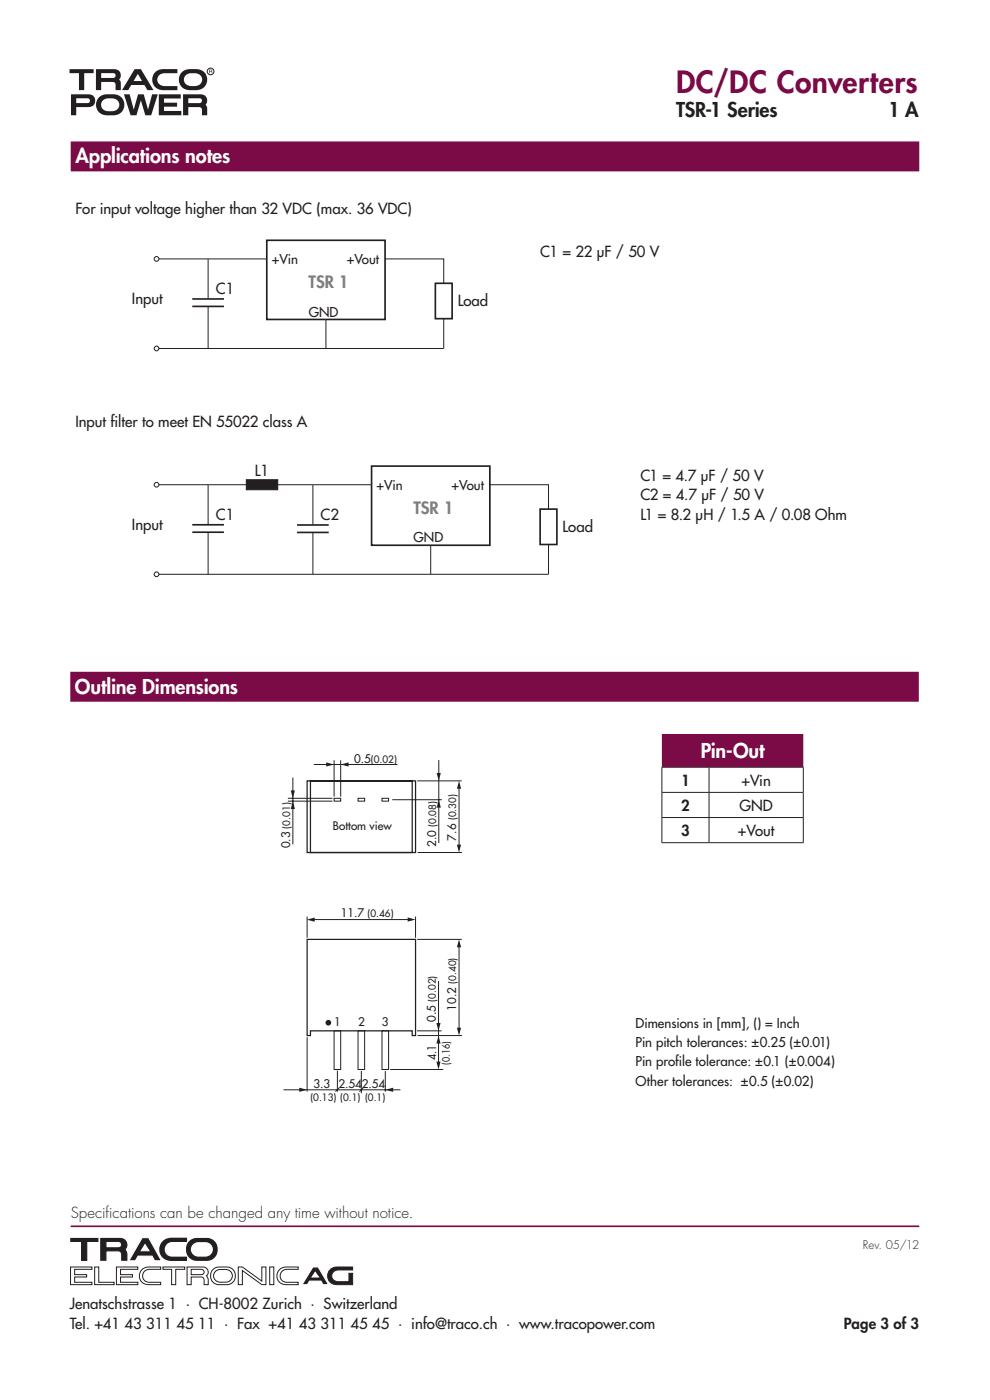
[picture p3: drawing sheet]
<svg xmlns="http://www.w3.org/2000/svg" width="210mm" height="297mm" viewBox="0 0 210 297" stroke-linecap="round" stroke-linejoin="round" font-family="sans-serif">
<g fill="#231f20">
<path d="M33.1 15.2l1-.5h3.5v.8h-2.6a1.38 1.38 0 0 0-1.6 1.4 1.38 1.38 0 0 0 1.6 1.4h2.6v.8h-2.9a2.25 2.25 0 0 1-2.3-1.4 2.25 2.25 0 0 1 .7-2.5z"/>
<path d="M38.7 15.2a2.25 2.25 0 0 0-.6 2.5 2.25 2.25 0 0 0 2.2 1.4 3.3 3.3 0 0 0 3.2-.8 2.24 2.24 0 0 0 .2-2.4 2.24 2.24 0 0 0-2.1-1.2 3.8 3.8 0 0 0-2.9 .5zM39.3 16.1a2.66 2.66 0 0 1 3.3 0 1.38 1.38 0 0 1 .1 1.5 1.38 1.38 0 0 1-1.4 .7 1.91 1.91 0 0 1-2.2-1v-.8z"/>
<path d="M21.1 20.5a2.25 2.25 0 0 0-.6 2.6 2.25 2.25 0 0 0 2.3 1.4 3.3 3.3 0 0 0 3.1-.9 2.24 2.24 0 0 0 .2-2.4 2.24 2.24 0 0 0-2-1.2 3.8 3.8 0 0 0-3 .5zM21.7 21.4a2.66 2.66 0 0 1 3.4 0 1.37 1.37 0 0 1 0 1.6 1.37 1.37 0 0 1-1.4 .6 1.91 1.91 0 0 1-2.2-1v-.8z"/>
</g>
<circle cx="44.7" cy="15.2" r=".71" fill="none" stroke="#231f20" stroke-width=".21"/>
<g fill="#231f20">
<path d="M14.7 14.7h5.2v.8h-2v3.6h-1.1v-3.6h-2z"/>
<path d="M26.3 20h1.2l.9 3.2 .9-3.2h1.2l.9 3.2 .9-3.2h1.2l-1.4 4.5h-1.3l-.9-3.2-1 3.2h-1.2z"/>
<path d="M33.7 20h4.6v.9h-3.5v.9h2.8v.8h-2.8v.9h3.7v1h-4.8z"/>
<path d="M28.5 14.7l-2.6 4.4h1.3l.6-1.1h2.8l.7 1.1h1.3l-2.7-4.4zM29.2 15.7l.9 1.5h-1.8z"/>
<path d="M44.3 14.8h.7l-.1 .4 .1 .4-.2-.4h-.4v.4h-.1zM44.4 14.9v.2h.5v-.2z"/>
</g>
<g fill="#231f20">
<path d="M21.5 15.5v1h2.5a.52 .52 0 0 0 .5-.3 .52 .52 0 0 0-.2-.6zM20.4 14.7h3.8a1.32 1.32 0 0 1 1.3 .7 1.32 1.32 0 0 1-.2 1.5l.3 .4v1.8h-1.1v-.8a.69 .69 0 0 0-.7-.9h-2.3v1.7h-1.1z" fill-rule="evenodd"/>
<path d="M15.1 20v4.5h1.1v-1.8h2.5a1.36 1.36 0 0 0 1.5-1.3 1.36 1.36 0 0 0-1.5-1.4zM16.2 20.9h2.7a.52 .52 0 0 1 .2 .6 .52 .52 0 0 1-.5 .4h-2.4z" fill-rule="evenodd"/>
<path d="M38.8 20v4.5h1.1v-1.8h2.3a.66 .66 0 0 1 .6 .9v.9h1.2l-.1-1.9-.3-.4a1.32 1.32 0 0 0 .2-1.5 1.32 1.32 0 0 0-1.3-.7zM39.9 20.9h2.7a.53 .53 0 0 1 .2 .6 .53 .53 0 0 1-.5 .4h-2.4z" fill-rule="evenodd"/>
</g>
<path d="M15 260.2h180" fill="none" stroke="#7b0b46" stroke-width=".35"/>
<path d="M15 268.8h4.5v.5h-3.7v1.1h2.6v.5h-2.6v1.1h3.7v.5h-4.5zM20.1 268.8h.9v3.2h3.2v.5h-4.1zM24.7 268.8h4.5v.5h-3.6v1.1h2.5v.5h-2.5v1.1h3.6v.5h-4.5zM30.3 269.2l.6-.3 .7-.1h2.5v.5h-2.4a1.38 1.38 0 0 0-1.5 1.4 1.38 1.38 0 0 0 1.5 1.3h2.4v.5h-2.5a1.87 1.87 0 0 1-1.9-1.2 1.87 1.87 0 0 1 .6-2.1zM34.6 268.8h4.6v.5h-1.9v3.2h-.9v-3.2h-1.8zM39.7 268.8h3.3a1.14 1.14 0 0 1 1.1 .7 1.14 1.14 0 0 1-.2 1.2 2.08 2.08 0 0 1 .3 1.8h-.9v-.5a.79 .79 0 0 0-.1-.8 .79 .79 0 0 0-.9-.3h-1.7v1.6h-.9zM40.6 269.3h2.1a.57 .57 0 0 1 .6 .5 .57 .57 0 0 1-.6 .6h-2.1zM45.2 269.3a3.5 3.5 0 0 1 3.4-.4 1.89 1.89 0 0 1 1.3 2 1.89 1.89 0 0 1-1.7 1.6 3.2 3.2 0 0 1-3-.5 2.06 2.06 0 0 1 0-2.7zM45.6 269.9a2.72 2.72 0 0 1 3.4 0 1.34 1.34 0 0 1 .1 1.4 1.34 1.34 0 0 1-1.2 .7 2.21 2.21 0 0 1-2.3-.5 1.31 1.31 0 0 1 0-1.6zM50.5 268.8h.9l4.1 3v-3h.9v3.7h-.9l-4.1-3v3h-.9zM57.2 268.8h.9v3.7h-.9zM59.5 269.2l.5-.3 .7-.1h2.6v.5h-2.4a1.38 1.38 0 0 0-1.5 1.4 1.38 1.38 0 0 0 1.5 1.3h2.4v.5h-2.6a1.87 1.87 0 0 1-1.9-1.2 1.87 1.87 0 0 1 .7-2.1z" fill="none" stroke="#231f20" stroke-width=".21"/>
<path d="M70.2 269.2l.6-.3 .7-.1h3.3v.6h-3a1.26 1.26 0 0 0-1.4 1.3 1.26 1.26 0 0 0 1.4 1.2h2.2v-1.8h.8v2.4h-3.3a1.87 1.87 0 0 1-1.9-1.2 1.87 1.87 0 0 1 .6-2.1z" fill="#231f20"/>
<path d="M70.2 269.2l.6-.3 .7-.1h3.3v.6h-3a1.26 1.26 0 0 0-1.4 1.3 1.26 1.26 0 0 0 1.4 1.2h2.2v-1.8h.8v2.4h-3.3a1.87 1.87 0 0 1-1.9-1.2 1.87 1.87 0 0 1 .6-2.1z" fill="none" stroke="#231f20" stroke-width=".21"/>
<path d="M15 262.7h5.8v.6h-2.4v4.1h-1.1v-4.1h-2.3z" fill="#231f20"/>
<path d="M15 262.7h5.8v.6h-2.4v4.1h-1.1v-4.1h-2.3z" fill="none" stroke="#231f20" stroke-width=".25"/>
<path d="M34.5 263.6l1.1-.8 3.9-.1v.6h-2.9a1.71 1.71 0 0 0-1.8 1.7 1.71 1.71 0 0 0 1.8 1.7h2.9v.7h-3.1a2.31 2.31 0 0 1-2.2-1.3 2.31 2.31 0 0 1 .3-2.5z" fill="#231f20"/>
<path d="M34.5 263.6l1.1-.8 3.9-.1v.6h-2.9a1.71 1.71 0 0 0-1.8 1.7 1.71 1.71 0 0 0 1.8 1.7h2.9v.7h-3.1a2.31 2.31 0 0 1-2.2-1.3 2.31 2.31 0 0 1 .3-2.5z" fill="none" stroke="#231f20" stroke-width=".3"/>
<path d="M21.4 262.7h4a1.31 1.31 0 0 1 1.4 .8 1.31 1.31 0 0 1-.4 1.5l.1 .1a2.56 2.56 0 0 1 .4 2.2h-1.1v-.7a.93 .93 0 0 0-.2-1 .93 .93 0 0 0-.9-.2l-2.2-.1v2h-1.1zM22.5 263.3v1.4h2.6a.69 .69 0 0 0 .7-.7 .69 .69 0 0 0-.7-.7z" fill-rule="evenodd" fill="#231f20"/>
<path d="M21.4 262.7h4a1.31 1.31 0 0 1 1.4 .8 1.31 1.31 0 0 1-.4 1.5l.1 .1a2.56 2.56 0 0 1 .4 2.2h-1.1v-.7a.93 .93 0 0 0-.2-1 .93 .93 0 0 0-.9-.2l-2.2-.1v2h-1.1zM22.5 263.3h2.6a.69 .69 0 0 1 .7 .7 .69 .69 0 0 1-.7 .7h-2.6z" fill="none" stroke="#231f20" stroke-width=".25"/>
<path d="M30.2 262.6h1.3l2.7 4.9h-1.4l-.5-1h-3l-.6 1h-1.4zM30.8 264l.8 1.3h-1.7z" fill-rule="evenodd" fill="#231f20"/>
<path d="M30.2 262.6h1.3l2.7 4.9h-1.4l-.5-1h-3l-.6 1h-1.4zM30.8 264l.8 1.3h-1.7z" fill="none" stroke="#fff" stroke-width=".21"/>
<path d="M40.2 263.4a3.9 3.9 0 0 1 3.7-.7 2.31 2.31 0 0 1 2.2 2.4 2.31 2.31 0 0 1-2.2 2.3 3.9 3.9 0 0 1-3.7-.7 2.53 2.53 0 0 1 0-3.3zM40.9 263.9a3.9 3.9 0 0 1 3.5-.3 1.66 1.66 0 0 1 .8 1.9 1.66 1.66 0 0 1-1.6 1.2 2.7 2.7 0 0 1-3-.8 1.62 1.62 0 0 1 .3-2z" fill-rule="evenodd" fill="#231f20"/>
<path d="M40.2 263.4a3.9 3.9 0 0 1 3.7-.7 2.31 2.31 0 0 1 2.2 2.4 2.31 2.31 0 0 1-2.2 2.3 3.9 3.9 0 0 1-3.7-.7 2.53 2.53 0 0 1 0-3.3zM40.9 263.9a3.9 3.9 0 0 1 3.5-.3 1.66 1.66 0 0 1 .8 1.9 1.66 1.66 0 0 1-1.6 1.2 2.7 2.7 0 0 1-3-.8 1.62 1.62 0 0 1 .3-2z" fill="none" stroke="#231f20" stroke-width=".25"/>
<path d="M66.4 268.8h1.1l2.2 3.7h-1.2l-.4-.7h-2.4l-.5 .7h-1.1zM66.9 269.9l.7 1h-1.4z" fill-rule="evenodd" fill="#231f20"/>
<path d="M66.4 268.8h1.1l2.2 3.7h-1.2l-.4-.7h-2.4l-.5 .7h-1.1zM66.9 269.9l.7 1h-1.4z" fill="none" stroke="#fff" stroke-width=".21"/>
<path d="M14.9 145.7h180" fill="none" stroke="#7b0b46" stroke-width="6.3" stroke-linecap="butt"/>
<g fill="none" stroke="#231f20" stroke-width=".21">
<path d="M140.3 162.8h30.2M140.3 168.1h30.2M140.3 173.4h30.2M140.3 178.8h30.2M140.4 162.8v5.2M140.4 168.2v5.2M140.4 173.5v5.2M150.4 162.8v5.2M150.4 168.2v5.2M150.4 173.5v5.2M170.4 162.8v5.2M170.4 168.2v5.2"/>
<path d="M170.4 173.5v5.2"/>
</g>
<path d="M140.4 155.7h30v7h-30z" fill="#7b0b46"/>
<path d="M65.1 165.7h23v15.2h-23zM65.9 165.7h21.5v15.2h-21.5zM65.1 199.3h23v20.4h-.7v-1h-21.5v1h-.8z" fill="none" stroke="#231f20" stroke-width=".26"/>
<path d="M70.9 169.4h1.4v.6h-1.4zM75.9 169.4h1.4v.6h-1.4zM81 169.4h1.4v.6h-1.4zM70.9 218.7h1.4v8.2h-1.4zM75.9 218.7h1.4v8.2h-1.4zM81 218.7h1.4v8.2h-1.4z" fill="none" stroke="#231f20" stroke-width=".21"/>
<path d="M92.6 225.2h.9l-.5 1.7z" fill="#231f20"/>
<path d="M88.5 199.3h9.4M88.6 219.7h9.4M82.8 226.9h11.2" fill="none" stroke="#231f20" stroke-width=".21"/>
<g fill="#231f20">
<path d="M96.9 218h.9l-.4 1.7z"/>
<path d="M97.4 199.3l.4 1.7h-.9z"/>
</g>
<path d="M88.4 218.7h5.3M93 208.1v18.3M97.4 200.5v18.5" fill="none" stroke="#231f20" stroke-width=".21"/>
<g fill="#231f20">
<path d="M93 219.7l.5 1.7h-.9z"/>
<path d="M92.6 217h.9l-.5 1.7z"/>
<path d="M81.7 231.2l1.7-.5v.9z"/>
</g>
<path d="M60.1 231.2h24.8M65.1 220v11.6M71.6 227.1v4.5M72 230.8l-.8 .8M76.6 227.2v4.7M77 230.8l-.7 .8M81.7 227.2v4.4" fill="none" stroke="#231f20" stroke-width=".21"/>
<path d="M63.5 230.7l1.6 .5-1.6 .4z" fill="#231f20"/>
<path d="M65.1 194.5v4.4" fill="none" stroke="#231f20" stroke-width=".21"/>
<g fill="#231f20">
<path d="M86.5 194.6l1.6 .5-1.6 .4z"/>
<path d="M65.1 195.1l1.7-.4v.8z"/>
</g>
<path d="M88.5 165.7h9.4M66.1 195.1h20.6M88.1 194.5v4.4M88.6 180.9h9.4" fill="none" stroke="#231f20" stroke-width=".21"/>
<g fill="#231f20">
<path d="M96.9 179.2h.9l-.4 1.7z"/>
<path d="M97.4 165.7l.4 1.6h-.9z"/>
</g>
<path d="M83.2 169.7h10.5M93.1 161.3v17.5M97.4 166.9v13.2" fill="none" stroke="#231f20" stroke-width=".21"/>
<g fill="#231f20">
<path d="M93.1 169.7l.4 1.6h-.9z"/>
<path d="M92.6 164h.9l-.4 1.7z"/>
</g>
<path d="M61.1 169.4h9.4M61.1 170h9.4M62.1 165v14.1M70.9 161.3v7.7M72.3 161.3v7.7" fill="none" stroke="#231f20" stroke-width=".21"/>
<g fill="#231f20">
<path d="M62.1 170l.5 1.6h-.9z"/>
<path d="M61.7 167.7h.9l-.5 1.7z"/>
<path d="M72.3 162.2l1.6-.5v.9z"/>
</g>
<path d="M66.6 162.2h17.7" fill="none" stroke="#231f20" stroke-width=".21"/>
<g fill="#231f20">
<path d="M69.2 161.7l1.7 .5-1.7 .4z"/>
<circle cx="69.7" cy="217" r=".6"/>
</g>
<path d="M15 33.2h180" fill="none" stroke="#7b0b46" stroke-width="6.3" stroke-linecap="butt"/>
<path d="M56.6 51h25.1v16.8h-25.1z" fill="none" stroke="#231f20" stroke-width=".35"/>
<path d="M33.7 54.9h22.9z" fill="#fff"/>
<path d="M33.7 54.9h22.9" fill="none" stroke="#231f20" stroke-width=".21"/>
<path d="M44.1 54.9v8.5z" fill="#fff"/>
<path d="M44.1 54.9v8.5" fill="none" stroke="#231f20" stroke-width=".21"/>
<path d="M44.1 65v8.9z" fill="#fff"/>
<path d="M44.1 65v8.9" fill="none" stroke="#231f20" stroke-width=".21"/>
<path d="M40.8 63.4h6.7z" fill="#fff"/>
<path d="M40.8 63.4h6.7" fill="none" stroke="#231f20" stroke-width=".35"/>
<path d="M33.7 73.9h60.4z" fill="#fff"/>
<path d="M33.7 73.9h60.4" fill="none" stroke="#231f20" stroke-width=".21"/>
<path d="M94.1 67.6v6.3z" fill="#fff"/>
<path d="M81.7 54.9h12.4v5.2M94.1 67.6v6.3" fill="none" stroke="#231f20" stroke-width=".21"/>
<path d="M92.3 60.1h3.6v7.5h-3.6z" fill="none" stroke="#231f20" stroke-width=".35"/>
<path d="M69.1 67.8v6.1z" fill="#fff"/>
<path d="M69.1 67.8v6.1" fill="none" stroke="#231f20" stroke-width=".21"/>
<path d="M40.8 65h6.7z" fill="#fff"/>
<path d="M40.8 65h6.7M78.8 98.9h25.1v16.8h-25.1z" fill="none" stroke="#231f20" stroke-width=".35"/>
<g fill="none" stroke="#231f20" stroke-width=".21">
<circle cx="33.2" cy="54.9" r=".5"/>
<circle cx="33.2" cy="73.9" r=".5"/>
</g>
<path d="M33.7 102.8h45.1z" fill="#fff"/>
<path d="M33.7 102.8h45.1" fill="none" stroke="#231f20" stroke-width=".21"/>
<path d="M44.1 102.8v8.5z" fill="#fff"/>
<path d="M44.1 102.8v8.5" fill="none" stroke="#231f20" stroke-width=".21"/>
<path d="M44.1 112.9v8.9z" fill="#fff"/>
<path d="M44.1 112.9v8.9" fill="none" stroke="#231f20" stroke-width=".21"/>
<path d="M40.8 111.3h6.7z" fill="#fff"/>
<path d="M40.8 111.3h6.7" fill="none" stroke="#231f20" stroke-width=".35"/>
<path d="M33.7 121.8h82.7z" fill="#fff"/>
<path d="M33.7 121.8h82.7" fill="none" stroke="#231f20" stroke-width=".21"/>
<path d="M116.4 115.5v6.3z" fill="#fff"/>
<path d="M103.9 102.8h12.5v5.2M116.4 115.5v6.3" fill="none" stroke="#231f20" stroke-width=".21"/>
<path d="M114.6 108h3.5v7.5h-3.5z" fill="none" stroke="#231f20" stroke-width=".35"/>
<path d="M91.4 115.7v6.1z" fill="#fff"/>
<path d="M91.4 115.7v6.1" fill="none" stroke="#231f20" stroke-width=".21"/>
<path d="M40.8 112.9h6.7z" fill="#fff"/>
<path d="M40.8 112.9h6.7" fill="none" stroke="#231f20" stroke-width=".35"/>
<g fill="none" stroke="#231f20" stroke-width=".21">
<circle cx="33.2" cy="102.8" r=".5"/>
<circle cx="33.2" cy="121.8" r=".5"/>
</g>
<path d="M66.4 102.9v8.5z" fill="#fff"/>
<path d="M66.4 102.9v8.5" fill="none" stroke="#231f20" stroke-width=".21"/>
<path d="M66.4 113v8.9z" fill="#fff"/>
<path d="M66.4 113v8.9" fill="none" stroke="#231f20" stroke-width=".21"/>
<path d="M63 111.4h6.7z" fill="#fff"/>
<path d="M63 111.4h6.7" fill="none" stroke="#231f20" stroke-width=".35"/>
<path d="M63 113h6.7z" fill="#fff"/>
<path d="M63 113h6.7" fill="none" stroke="#231f20" stroke-width=".35"/>
<path d="M52.3 101.8h6.6v2.1h-6.6z" fill="#231f20" stroke="#231f20" stroke-width=".23"/>
<text font-size="6.3" fill="#7b0b46" x="143.4" y="19.8">DC/DC Converters</text>
<g font-size="4.2" fill="#231f20">
<text x="143.4" y="24.7">TSR-1 Series</text>
<text x="188.4" y="24.7">1 A</text>
</g>
<g font-size="4.2" fill="#fff">
<text x="16" y="34.7">Applications notes</text>
<text x="15.9" y="147.2">Outline Dimensions</text>
<text x="148.6" y="160.8">Pin-Out</text>
</g>
<g font-size="3.5" fill="#7b7c82">
<text x="65.5" y="61.1">TSR 1</text>
<text x="87.7" y="109">TSR 1</text>
</g>
<g font-size="3.2" fill="#231f20">
<text x="16" y="45.5">For input voltage higher than 32 VDC (max. 36 VDC)</text>
<text x="114.6" y="54.6">C1 = 22 µF / 50 V</text>
<text x="28" y="64.6">Input</text>
<text x="45.8" y="62.3">C1</text>
<text x="97.1" y="64.9">Load</text>
<text x="16" y="90.5">Input filter to meet EN 55022 class A</text>
<text x="54" y="101">L1</text>
<text x="135.8" y="102.1">C1 = 4.7 µF / 50 V</text>
<text x="135.8" y="106.2">C2 = 4.7 µF / 50 V</text>
<text x="28" y="112.5">Input</text>
<text x="45.8" y="110.2">C1</text>
<text x="68" y="110.3">C2</text>
<text x="119.3" y="112.8">Load</text>
<text x="135.8" y="110.2">L1 = 8.2 µH / 1.5 A / 0.08 Ohm</text>
<text x="144.5" y="166.7">1</text>
<text x="157.3" y="166.7">+Vin</text>
<text x="144.5" y="172">2</text>
<text x="156.9" y="172">GND</text>
<text x="144.5" y="177.4">3</text>
<text x="156.5" y="177.3">+Vout</text>
<text x="15" y="258.4">Specif</text>
<text x="22.4" y="258.4">ications can be changed any time without notice.</text>
<text x="14.8" y="277.7">Jenatschstrasse 1 · CH-8002 Zurich · Switzerland</text>
<text x="14.8" y="282">Tel. +41 43 311 45 11 · Fax +41 43 311 45 45 · info@traco.ch · www.tracopower.com</text>
<text x="179" y="282">Page 3 of 3</text>
</g>
<g font-size="2.8" fill="#231f20">
<text x="57.6" y="56">+Vin</text>
<text x="73.6" y="56">+Vout</text>
<text x="65.5" y="67.2">GND</text>
<text x="79.9" y="103.9">+Vin</text>
<text x="95.8" y="103.9">+Vout</text>
<text x="87.7" y="115.1">GND</text>
<text x="134.8" y="218.1">Dimensions in [mm], () = Inch</text>
<text x="134.8" y="222.2">Pin pitch tolerances: ±0.25 (±0.01)</text>
<text x="134.8" y="226.2">Pin profile tolerance: ±0.1 (±0.004)</text>
<text x="134.8" y="230.3">Other tolerances: ±0.5 (±0.02)</text>
</g>
<g font-size="2.5" fill="#231f20">
<text x="75.1" y="161.8">0.5</text>
<text x="61.6" y="180" transform="rotate(-90 61.6 180)">0.3</text>
<text x="70.6" y="176.1">Bottom view</text>
<text x="92.5" y="179.7" transform="rotate(-90 92.5 179.7)">2.0</text>
<text x="96.8" y="178.3" transform="rotate(-90 96.8 178.3)">7.6</text>
<text x="72.3" y="194.5">11.7</text>
<text x="96.8" y="214.4" transform="rotate(-90 96.8 214.4)">10.2</text>
<text x="70.9" y="217.6">1</text>
<text x="75.9" y="217.6">2</text>
<text x="81" y="217.6">3</text>
<text x="92.5" y="216.8" transform="rotate(-90 92.5 216.8)">0.5</text>
<text x="92.5" y="224.8" transform="rotate(-90 92.5 224.8)">4.1</text>
<text x="66.5" y="230.8">3.3</text>
<text x="71.8" y="230.8">2.54</text>
<text x="76.7" y="230.8">2.54</text>
<text x="183" y="265">Rev. 05/12</text>
</g>
<g font-size="2.1" fill="#231f20">
<text x="78.7" y="161.8">(0.02)</text>
<text x="61.6" y="175.8" transform="rotate(-90 61.6 175.8)">(0.01)</text>
<text x="92.5" y="175.5" transform="rotate(-90 92.5 175.5)">(0.08)</text>
<text x="96.8" y="174" transform="rotate(-90 96.8 174)">(0.30)</text>
<text x="78" y="194.5">(0.46)</text>
<text x="96.8" y="208.7" transform="rotate(-90 96.8 208.7)">(0.40)</text>
<text x="92.5" y="212.5" transform="rotate(-90 92.5 212.5)">(0.02)</text>
<text x="95.4" y="225.9" transform="rotate(-90 95.4 225.9)">(0.16)</text>
<text x="65.8" y="233.6">(0.13) (0.1) (0.1)</text>
</g>
</svg>
